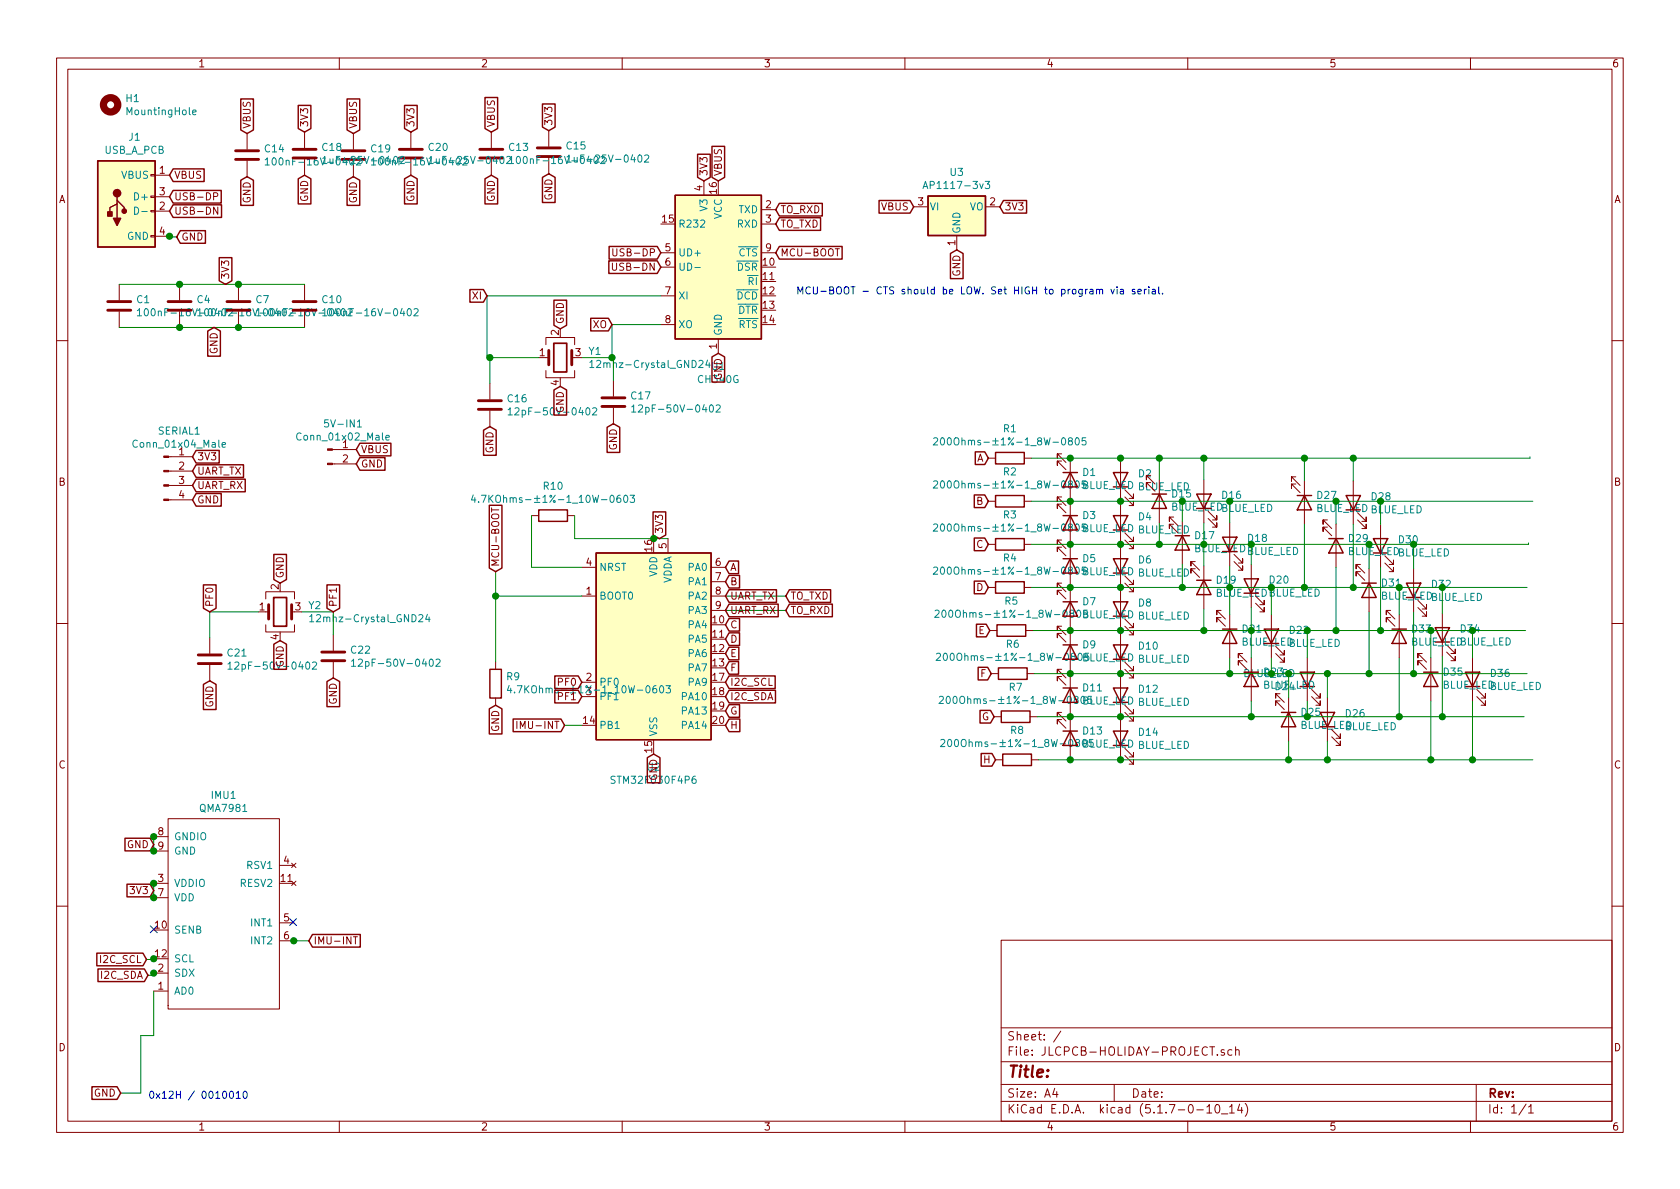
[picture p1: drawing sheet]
<svg xmlns="http://www.w3.org/2000/svg" width="297mm" height="210mm" viewBox="0 0 297 210" stroke-linecap="round" stroke-linejoin="round" font-family="sans-serif">
<g fill="none" stroke="#840000" stroke-width=".18">
<path d="M10 10.3h277v189.9h-277zM12 12.2h273v186.1h-273zM60 10.3v1.9M110 10.3v1.9M160 10.3v1.9M210 10.3v1.9M260 10.3v1.9M26.7 37.2h.7v.3h-.7zM26.7 34.7h.7v.2h-.7zM26.7 30.9h.7v.2h-.7zM27.4 31h2.6M27.4 37.3h2.6"/>
<path d="M27.4 34.8h2.6M37.8 34.7l.7-.1v-.4l-.7-.1v1.3M38.5 36.6v1.3l-.7-1.3v1.3M43.7 23.6v2.8M43.7 28.4v2.8M53.8 23.4v2.8M53.8 28.2v2.8M62.5 23.6v2.8M62.5 28.4v2.8M72.6 23.4v2.8M72.6 28.2v2.8M86.9 23.4v2.8"/>
<path d="M86.9 28.2v2.8M97 23.1v2.8M97 27.9v2.8M124.5 32v2.5M134.6 37.1h2.6M134.6 39.6h2.6M161.5 36.6h2.6M174.2 36.6h2.6M21.1 50.3v2.8M21.1 55.1v2.8M26.7 41.7h.7v.2h-.7zM27.4 41.8h2.6"/>
<path d="M31.7 50.3v2.8M31.7 55.1v2.8M42.2 50.3v2.8M42.2 55.1v2.8M53.8 50.3v2.8M53.8 55.1v2.8M108.3 46.5v1.1l.2 .2 .4-.1 .1-.1v-1.1M108.4 44v1l.2 .3h.2l.3-.3v-1M116.8 44.7h2.6M116.8 47.2h2.6M116.8 52.3h2.6M116.8 57.4h2.6"/>
<path d="M127 59.9v2.6M134.6 44.7h2.6M147.7 44h.7M169.2 41.7v2.5M10 60.2h2M58.8 79.5h4.2M86.6 67.8v2.8M86.6 72.6v2.8M96.5 65.5v1.3h5.1v-1.3M96.5 61v-1.3h5.1v1.3M96.5 63.2h.5M101.1 63.2h.5"/>
<path d="M108.5 67.3v2.8M108.5 72.1v2.8M285 60.2h2M29.8 88.4h4.2M29.8 85.8h4.2M29.8 83.3h4.2M29.8 80.8h4.2M58.8 82h4.2M86.9 89.8v.7M94 91.2h1.2M100.3 91.2h1.3M118.1 95.2v2.6"/>
<path d="M174.8 88.6h1.2M174.8 96.3h1.2M174.8 81h1.2M181.1 88.6h1.3M181.1 96.3h1.3M181.1 81h1.3M187.7 80.3h-.8v.7v-.7l1.6 1.5M187.7 81.5h-.8v.8v-.8l1.6 1.6M187.7 95.5h-.8v.8v-.8l1.6 1.5M187.7 96.8h-.8v.7v-.7l1.6 1.5M187.7 87.9h-.8v.7v-.7l1.6 1.5M187.7 89.1h-.8v.8v-.8l1.6 1.6"/>
<path d="M189.2 81v53.4M198.1 81v53.4M198.9 87.9l1.5 1.5v-.8v.8h-.8M198.9 86.6l1.5 1.5v-.7v.7h-.8M198.9 95.5l1.5 1.5v-.7v.7h-.8M198.9 94.2l1.5 1.6v-.8v.8h-.8M203.5 84.1h-.8v.7v-.7l1.5 1.5M205 87.4v5.1M207.5 91.4h-.7v.8v-.8l1.5 1.6M209 92.2v7.6M211.3 99.3h-.7v.8v-.8l1.5 1.5M212.9 84.8v7.7"/>
<path d="M213.6 91.7l1.5 1.5v-.7v.7h-.7M213.6 90.4l1.5 1.5v-.7v.7h-.7M217.4 92.5v7.6M218.2 99.3l1.5 1.5v-.7v.7h-.8M218.2 98l1.5 1.6v-.8v.8h-.8M221.2 99.8v7.6M229.1 84.3h-.8v.8v-.8l1.6 1.5M229.1 85.6h-.8v.8v-.8l1.6 1.5M230.6 85.1v7.6M234.7 91.9h-.8v.8v-.8l1.6 1.6M234.7 93.2h-.8v.8v-.8l1.6 1.5M236.2 92.7v7.6"/>
<path d="M239.3 85.1v7.6M240 91.9l1.6 1.6v-.8v.8h-.8M240 90.7l1.6 1.5v-.8v.8h-.8M240.5 99.8h-.7v.8v-.8l1.5 1.5M244.1 92.7v7.6M244.9 99.6l1.5 1.5v-.8v.8h-.8M244.9 98.3l1.5 1.5v-.7v.7h-.8M10 110.3h2M37.1 112.8v2.8M37.1 117.6v2.8M47 110.5v1.3h5.1v-1.3M47 105.9v-1.3h5.1v1.3"/>
<path d="M47 108.2h.5M51.6 108.2h.5M58.9 112.3v2.8M58.9 117.1v2.8M87.6 117.1v1.3M102.9 105.4h2.5M102.9 100.3h2.5M125.7 105.4h2.6M125.7 100.3h2.6M125.7 102.9h2.6M125.7 107.9h2.6M174.8 103.9h1.2"/>
<path d="M175 111.5h1.3M175.3 119.1h1.2M181.1 103.9h1.3M181.4 111.5h1.2M181.6 119.1h1.3M187.7 103.1h-.8v.8v-.8l1.6 1.5M187.7 104.4h-.8v.8v-.8l1.6 1.5M187.7 110.7h-.8v.8v-.8l1.6 1.6M187.7 112h-.8v.8v-.8l1.6 1.5M187.7 118.4h-.8v.7v-.7l1.6 1.5M187.7 119.6h-.8v.8v-.8l1.6 1.6M198.9 103.1l1.5 1.5v-.7v.7h-.8"/>
<path d="M198.9 101.8l1.5 1.6v-.8v.8h-.8M198.9 110.7l1.5 1.6v-.8v.8h-.8M198.9 109.5l1.5 1.5v-.8v.8h-.8M198.9 118.4l1.5 1.5v-.8v.8h-.8M198.9 117.1l1.5 1.5v-.7v.7h-.8M211.3 100.6h-.7v.7v-.7l1.5 1.5M212.9 100.1v7.6M215.9 107.9h-.8v.8v-.8l1.6 1.6M215.9 109.2h-.8v.8v-.8l1.6 1.5M217.4 108.7v7.6M219.7 115.6h-.8v.7v-.7l1.6 1.5M219.7 116.8h-.8v.8v-.8l1.6 1.6"/>
<path d="M221.2 116.3v7.6M222 106.7l1.5 1.5v-.8v.8h-.7M222 105.4l1.5 1.5v-.7v.7h-.7M224.8 108.7v7.6M225.6 115.6l1.5 1.5v-.8v.8h-.8M225.6 114.3l1.5 1.5v-.7v.7h-.8M231.1 116.3v7.6M240.5 101.1h-.7v.7v-.7l1.5 1.5M242.1 100.6v7.6M245.9 107.9h-.8v.8v-.8l1.5 1.6M245.9 109.2h-.8v.8v-.8l1.5 1.5M247.4 108.7v7.6"/>
<path d="M249.9 100.6v7.6M250.7 107.4l1.5 1.6v-.8v.8h-.7M250.7 106.2l1.5 1.5v-.8v.8h-.7M251.5 115.6h-.8v.7v-.7l1.5 1.5M251.5 116.8h-.8v.8v-.8l1.5 1.6M253 116.3v7.6M255 108.5v7.6M255.8 115.3l1.5 1.5v-.7v.7h-.8M255.8 114l1.5 1.6v-.8v.8h-.8M260.3 116.3v7.6M285 110.3h2M87.6 123.4v1.3"/>
<path d="M91.4 127.6v1.2M102.9 120.6h2.5M175.8 126.7h1.2M176 134.4h1.3M182.1 126.7h1.3M182.4 134.4h1.2M187.7 126h-.8v.7v-.7l1.6 1.5M187.7 127.2h-.8v.8v-.8l1.6 1.6M198.9 133.6l1.5 1.5v-.7v.7h-.8M198.9 132.3l1.5 1.6v-.8v.8h-.8M198.9 126l1.5 1.5v-.8v.8h-.8M198.9 124.7l1.5 1.5v-.7v.7h-.8"/>
<path d="M226.3 122.7h-.7v.7v-.7l1.5 1.5M226.3 123.9h-.7v.8v-.8l1.5 1.6M227.8 123.4v7.7M231.9 123.2l1.5 1.5v-.8v.8h-.7M231.9 121.9l1.5 1.5v-.7v.7h-.7M234.7 123.4v7.7M235.5 130.3l1.5 1.5v-.7v.7h-.8M235.5 129l1.5 1.6v-.8v.8h-.8M261.1 123.2l1.5 1.5v-.8v.8h-.7M261.1 121.9l1.5 1.5v-.7v.7h-.7M27.2 156.2h2.5M27.2 158.7h2.5"/>
<path d="M27.2 147.9h2.5M27.2 150.5h2.5M29.7 144.8h19.7v33.6h-19.7zM49.4 153h2.5M51.6 155.8l.7 .8M51.6 152.6l.7 .8M52.3 155.8l-.7 .8M52.3 152.6l-.7 .8M10 160.2h2M27.2 175.3h2.5M27.2 172.1h2.5M49.4 163.2h2.5"/>
<path d="M49.4 166.4h2.5M62.5 165.7h.7M62.8 165.7v1.2M177 166.3h108v32h-108zM285 160.2h2M60 198.3v1.9M110 198.3v1.9M160 198.3v1.9M177 194.8h108M177 191.8h108M177 187.8h108M177 181.8h108"/>
<path d="M186.5 192.5l-.4 1h1M186.8 193v1M187.6 182.3l-1.3 2M197 191.8v3M210 198.3v1.9M211.6 196.3h1.2M213.4 195.8l.4-.5v1.5M213.4 196.8h.8M215 195.4l.3-.1a.94 .94 0 0 1 0 1.5 .8 .8 0 0 1-.6-.6 .8 .8 0 0 1 .3-.8zM215.2 186.5v.1M216 197h1.1M216.5 185.7l-.4-.1-.2 .2 .1 .2 .5 .2v.3h-.6"/>
<path d="M217.4 195.8l.4-.5v1.5M217.4 196.8h.8M217.8 185.7l-.4-.1-.3 .3 .1 .6 .2 .1 .4-.1M218.5 185.7l.2-.1 .3 .1 .1 .9M218.5 185.1v1.5M219.2 195.2l-.4 1.1h.9M219.5 195.8v1M220.2 195.1a1.71 1.71 0 0 1 0 2.3M260 198.3v1.9M261 191.8v6.5M269.8 195.2l-1.2 2M270.3 195.8l.4-.5v1.5"/>
<path d="M270.3 196.8h.8"/>
</g>
<g fill="#ffffc2" stroke="#ffffc2" stroke-width=".18">
<path d="M17.3 28.4h10.1v15.3h-10.1z"/>
<path d="M119.4 34.5h15.2v25.4h-15.2z"/>
<path d="M105.4 97.8h20.3v33h-20.3z"/>
<path d="M164.1 34.7h10.1v7h-10.1z"/>
</g>
<g fill="none" stroke="#840000" stroke-width=".25">
<path d="M42.6 17.5h2.2v5.5l-1.1 .6-1.1-.6zM52.7 18.6h2.3v4.1l-1.2 .7-1.1-.7zM61.4 17.5h2.2v5.5l-1.1 .6-1.1-.6zM71.5 18.6h2.3v4.1l-1.2 .7-1.1-.7zM85.8 17.2h2.2v5.5l-1.1 .7-1.1-.7zM95.9 18.4h2.2v4.1l-1.1 .6-1.1-.6zM17.3 28.4h10.1v15.3h-10.1zM20.7 35.4v.7l-1.3 .6v1.3M20.7 34.8v.6l1.3 1.3v.6M20.7 36.1v2.5M30.6 36.2h8.6v2.2h-8.6l-.6-1.1zM30.6 33.7h8.5v2.2h-8.5l-.6-1.1z"/>
<path d="M30.6 29.9h5.5v2.2h-5.5l-.6-1.1zM42.6 31.9l1.1-.7 1.1 .7v4.4h-2.2zM52.7 31.6l1.1-.6 1.2 .6v4.5h-2.3zM61.4 31.9l1.1-.7 1.1 .7v4.4h-2.2zM71.5 31.6l1.1-.6 1.2 .6v4.5h-2.3zM85.8 31.6l1.1-.6 1.1 .6v4.5h-2.2zM95.9 31.4l1.1-.7 1.1 .7v4.4h-2.2zM119.4 34.5h15.2v25.4h-15.2zM123.3 27.3h2.3v4.1l-1.1 .6-1.2-.6zM125.9 25.9h2.2v5.5l-1.1 .6-1.1-.6zM137.8 38.5h7.3v2.2h-7.3l-.6-1.1zM137.8 36h7.6v2.2h-7.6l-.6-1.1z"/>
<path d="M155.4 35.5h5.5l.6 1.1-.6 1.1h-5.5zM164.1 34.7h10.1v7h-10.1zM177.4 35.5h4.1v2.2h-4.1l-.6-1.1zM31.9 40.8h4.4v2.2h-4.4l-.7-1.1zM36.7 58.5l1.1-.6 1.2 .6v4.5h-2.3zM38.8 45.6h2.2v4.1l-1.1 .6-1.1-.6zM83.1 51.2h2.4l.6 1.1-.6 1.1h-2.4zM97.9 53.1h2.3v4.4l-1.1 .7-1.2-.7zM104.4 56.3h3.2l.6 1.1-.6 1.1h-3.2zM107.6 46.1h8.6l.6 1.1-.6 1.2h-8.6zM107.7 43.6h8.5l.6 1.1-.6 1.1h-8.5zM137.8 43.6h11.1v2.2h-11.1l-.6-1.1z"/>
<path d="M168 44.8l1.2-.6 1.1 .6v4.5h-2.3zM34.7 79.6h4.1v2.3h-4.1l-.7-1.1zM63.6 78.4h5.5v2.2h-5.5l-.6-1.1zM85.5 76.1l1.1-.7 1.1 .7v4.4h-2.2zM97.9 69l1.2-.7 1.1 .7v4.4h-2.3zM107.3 75.6l1.2-.7 1.1 .7v4.4h-2.3zM125.9 63.1l1.1-.6 1.1 .6v4.5h-2.2zM172.4 79.9h1.7l.7 1.1-.7 1.1h-1.7zM34.7 84.7h8.7v2.3h-8.7l-.7-1.2zM34.7 82.2h8.4v2.2h-8.4l-.7-1.1zM34.7 87.3h4.4v2.2h-4.4l-.7-1.1zM48.4 98h2.2v4.5l-1.1 .6-1.1-.6z"/>
<path d="M63.6 80.9h4.5v2.3h-4.5l-.6-1.2zM86.5 89.4h2.2v11.1l-1.1 .6-1.1-.6zM95.2 90.2h5.1v2h-5.1zM105.4 97.8h20.3v33h-20.3zM115.5 90.5h2.2v4.1l-1.1 .6-1.1-.6zM128.9 99.2h1.7v2.2h-1.7l-.6-1.1zM172.3 95.1h1.8l.7 1.2-.7 1.1h-1.8zM172.3 87.5h1.8l.7 1.1-.7 1.2h-1.8zM176 87.6h5.1v2.1h-5.1zM176 95.2h5.1v2.1h-5.1zM176 80h5.1v2h-5.1zM188 83.6h2.5"/>
<path d="M188 98.8h2.5M188 91.2h2.5M189.2 83.6l1.3 2.5h-2.5zM189.2 98.8l1.3 2.5h-2.5zM189.2 91.2l1.3 2.5h-2.5zM196.8 83.6h2.6l-1.3 2.5zM196.8 98.8h2.6l-1.3 2.5zM196.8 91.2h2.6l-1.3 2.5zM205 87.4l1.2 2.5h-2.5zM209 94.7l1.3 2.6h-2.5zM211.6 87.4h2.5l-1.2 2.5zM216.2 95h2.5l-1.3 2.5z"/>
<path d="M229.4 87.6h2.5M230.6 87.6l1.3 2.6h-2.5zM234.9 95.2h2.6M236.2 95.2l1.3 2.6h-2.6zM238 87.6h2.5l-1.2 2.6zM242.8 95.2h2.6l-1.3 2.6zM36 103.4h2.2v4.2l-1.1 .6-1.1-.6zM48.4 113.9l1.1-.6 1.1 .6v4.5h-2.2zM57.8 103.4h2.2v4.2l-1.1 .6-1.1-.6zM86.6 118.4h2v5h-2zM98.1 119.5h4.1l.7 1.1-.7 1.2h-4.1zM128.9 117h1.7v2.2h-1.7l-.6-1.1z"/>
<path d="M128.9 114.4h1.7v2.3h-1.7l-.6-1.1zM128.9 111.9h1.9v2.2h-1.9l-.6-1.1zM128.9 109.4h1.9v2.2h-1.9l-.6-1.1zM128.9 101.7h1.9v2.3h-1.9l-.6-1.1zM128.9 106.8h8.7v2.3h-8.7l-.6-1.2zM128.9 104.3h8.4v2.2h-8.4l-.6-1.1zM128.9 119.5h8.2v2.3h-8.2l-.6-1.2zM139.6 106.8h7.6v2.3h-7.6l-.7-1.2zM139.6 104.3h7.3v2.2h-7.3l-.7-1.1zM172.3 102.8h1.8l.7 1.1-.7 1.1h-1.8zM172.6 110.4h1.8l.6 1.1-.6 1.1h-1.8zM172.9 118h1.7l.7 1.1-.7 1.1h-1.7z"/>
<path d="M176 102.9h5.1v2h-5.1zM176.3 110.5h5.1v2h-5.1zM176.5 118.1h5.1v2h-5.1zM188 106.4h2.5M188 114h2.5M189.2 106.4l1.3 2.6h-2.5zM189.2 114l1.3 2.6h-2.5zM196.8 106.4h2.6l-1.3 2.6zM196.8 114h2.6l-1.3 2.6zM211.6 102.6h2.5M212.9 102.6l1.2 2.6h-2.5zM216.2 111.2h2.5"/>
<path d="M217.4 111.2l1.3 2.6h-2.5zM220 102.4h2.5l-1.3 2.5zM221.2 118.9l1.3 2.5h-2.5zM223.5 111.2h2.6l-1.3 2.6zM229.9 118.9h2.5l-1.3 2.5zM240.8 103.1h2.5M242.1 103.1l1.2 2.6h-2.5zM246.1 111.2h2.6M247.4 111.2l1.3 2.6h-2.6zM248.7 103.1h2.5l-1.3 2.6zM251.7 118.9h2.6M253 118.9l1.3 2.5h-2.6z"/>
<path d="M253.7 111h2.6l-1.3 2.5zM259.1 118.9h2.5l-1.3 2.5zM36 121l1.1-.6 1.1 .6v4.5h-2.2zM57.8 120.5l1.1-.6 1.1 .6v4.5h-2.2zM86.5 125.3l1.1-.6 1.1 .6v4.5h-2.2zM90.7 127.1h8.5l.6 1.2-.6 1.1h-8.5zM98.1 122.1h4.1l.7 1.1-.7 1.1h-4.1zM114.5 134l1.1-.7 1.1 .7v4.4h-2.2zM128.9 127.1h1.9v2.3h-1.9l-.6-1.1zM128.9 124.6h1.9v2.2h-1.9l-.6-1.1zM128.9 122.1h8.2v2.2h-8.2l-.6-1.1zM173.3 125.6h1.8l.7 1.1-.7 1.2h-1.8z"/>
<path d="M173.5 133.2h1.9l.6 1.2-.6 1.1h-1.9zM177 125.7h5.1v2.1h-5.1zM177.3 133.3h5.1v2.1h-5.1zM188 129.3h2.5M188 121.7h2.5M189.2 129.3l1.3 2.5h-2.5zM189.2 121.7l1.3 2.5h-2.5zM196.8 129.3h2.6l-1.3 2.5zM196.8 121.7h2.6l-1.3 2.5zM226.6 126h2.5M227.8 126l1.3 2.5h-2.5zM233.4 126h2.6l-1.3 2.5z"/>
<path d="M22.1 148.2h4.4l.7 1.1-.7 1.2h-4.4zM22.5 156.4h4l.7 1.1-.7 1.1h-4zM17.1 168.5h8.2l.6 1.2-.6 1.1h-8.2zM17.3 171.3h8.2l.7 1.2-.7 1.1h-8.2zM55.2 165.2h8.5v2.3h-8.5l-.6-1.1zM16.3 192.2h4.4l.6 1.1-.6 1.1h-4.4z"/>
</g>
<g fill="#840000" stroke="#840000" stroke-width=".25">
<path d="M19 37.5h.8v.7h-.8z"/>
<path d="M20.1 38.6h1.2l-.6 1.3z"/>
<circle cx="20.7" cy="34.2" r=".63"/>
<circle cx="22" cy="37.3" r=".38"/>
</g>
<g fill="none" stroke="#008484" stroke-width=".18">
<path d="M34.1 19.9l.6-.1-.1-.3h-.3l-.2 .1v.6h.5M23.8 36.6a.64 .64 0 0 1 .7 .7 .64 .64 0 0 1-.7 .6zM25.1 37.4h.9M46.9 28.3l.4-.4v1.3M46.9 29.2h.7M48.3 28l.1-.1a.67 .67 0 0 1 .5 .6 .67 .67 0 0 1-.5 .7 .83 .83 0 0 1-.1-1.2zM89.6 27.8l.5-.1 .2 .1v.2v.2l-.8 .7h.8M90.1 28l.3-.3v1.2M90.1 28.9h.7M91.4 27.8l.2-.1a.67 .67 0 0 1 .4 .6 .67 .67 0 0 1-.4 .6l-.3-.2v-.3zM114 27.5l.5-.1 .2 .4v.2l-.8 .7h.8M163.2 33.3l.4-1.2 .4 1.2"/>
<path d="M163.3 33h.6M174.2 32.1h.8l-.4 .5 .3 .1v.6h-.5l-.2-.1M24.3 54.9l.4-.3v1.2M24.3 55.8h.7M25.7 54.7l.1-.1a.67 .67 0 0 1 .5 .6 .67 .67 0 0 1-.5 .6 .83 .83 0 0 1-.1-1.1zM72.1 54.7l.2-.1a.67 .67 0 0 1 .4 .6 .67 .67 0 0 1-.4 .6l-.3-.4zM73.2 54.7l.5-.1 .2 .3-.7 .9h.7M122.9 47.3h.9M39.3 78.7l.6-.1-.1-.3h-.4l-.1 .1v.6h.5M63.2 75.5h.7M68.2 77.4l.6-.1v-.3h-.4l-.2 .2 .1 .6h.5M89.8 72.5l.4-.4v1.3"/>
<path d="M89.8 73.4h.8M91.1 72.2l.4-.1 .3 .4-.1 .2-.7 .7h.8M104.3 64.1l.3-.4v1.3M104.3 65h.7M104.8 72.2l.5-.1 .2 .4-.8 .9h.8M111.7 72l.3-.4v1.3M111.7 72.9h.7M112.9 71.7l.5-.1 .2 .4v.2l-.8 .7h.8M123.6 63.8l.5-.1 .2 .4-.8 .9h.8M125.1 63.7l-.3 .9h.8M125.4 64.2v.8M126.6 71.7l.5-.1 .3 .4-.8 .9h.8"/>
<path d="M165.1 77.5l.5-.1 .2 .4-.1 .2-.7 .7h.8M166.4 77.5l.2-.1a.67 .67 0 0 1 .4 .6 .67 .67 0 0 1-.4 .7l-.3-.5zM190.2 77.5l.2-.1a.67 .67 0 0 1 .4 .6 .67 .67 0 0 1-.4 .7l-.3-.5zM192 77.4h-.6l-.1 .6 .2-.1 .4 .1 .1 .6-.2 .1-.5-.1M83.7 87.5l-.3 .9h.8M83.9 88v.8M84.6 88.7v.1M85.1 87.6h.9l-.6 1.2M110.4 87.7l.2-.1a.67 .67 0 0 1 .4 .6 .67 .67 0 0 1-.4 .6l-.3-.4zM111.4 87.6h.8l-.4 .5 .3 .1v.6h-.5l-.2-.1M165.1 85.2l.5-.2 .2 .4-.1 .2-.7 .7h.8M165.1 92.8l.5-.1 .2 .3-.1 .2-.7 .7h.8"/>
<path d="M166.4 85.2l.2-.2a.67 .67 0 0 1 .4 .7 .67 .67 0 0 1-.4 .6l-.3-.5zM166.4 92.8l.2-.1a.67 .67 0 0 1 .4 .6 .67 .67 0 0 1-.4 .6l-.3-.5zM190.2 85.2l.2-.2a.67 .67 0 0 1 .4 .7 .67 .67 0 0 1-.4 .6l-.3-.5zM190.2 92.8l.2-.1a.67 .67 0 0 1 .4 .6 .67 .67 0 0 1-.4 .6l-.3-.5zM40.3 117.4l.4-.3v1.2M40.3 118.3h.7M41.5 117.2l.5-.1 .2 .3v.2l-.7 .7h.7M54.8 109l.3-.3v1.3M54.8 110h.7M55.2 117.2l.5-.1 .3 .3-.8 .9h.8M62.2 116.9l.3-.3v1.2M62.2 117.8h.7"/>
<path d="M63.4 116.7l.5-.1 .2 .3-.1 .2-.7 .7h.8M74 108.8l.5-.1 .3 .3-.8 1h.8M75.6 108.6l-.3 .9h.7M75.9 109.1v.9M77.1 116.7l.5-.1 .2 .3-.8 .9h.8M165.1 100.4l.5-.1 .2 .3-.1 .2-.7 .7h.8M165.3 108l.5-.1 .2 .3v.3l-.7 .7h.7M165.6 115.6l.5-.1 .2 .4-.1 .2-.7 .7h.8M166.4 100.4l.2-.1a.67 .67 0 0 1 .4 .6 .67 .67 0 0 1-.4 .6l-.3-.4zM166.6 108l.2-.1a.67 .67 0 0 1 .5 .6 .67 .67 0 0 1-.5 .7l-.3-.5zM166.9 115.6l.2-.1a.67 .67 0 0 1 .4 .6 .67 .67 0 0 1-.4 .7l-.3-.5zM190.2 100.4l.2-.1a.67 .67 0 0 1 .4 .6 .67 .67 0 0 1-.4 .6l-.3-.4z"/>
<path d="M190.5 108l.2-.1a.67 .67 0 0 1 .4 .6 .67 .67 0 0 1-.4 .7l-.4-.5zM190.7 115.6l.2-.1a.67 .67 0 0 1 .5 .6 .67 .67 0 0 1-.5 .7l-.3-.5zM90 121.2l-.3 .9h.8M90.3 121.7v.8M91 122.4v.1M91.5 121.3h.8l-.5 1.2M108.8 137.3h-.5l-.2 .1v.3l.5 .3 .2 .3-.3 .2h-.5M116.7 121.4l.2-.1a.67 .67 0 0 1 .5 .6 .67 .67 0 0 1-.5 .6l-.3-.5zM117.8 121.3h.7l-.4 .4 .4 .2-.1 .6h-.4l-.2-.1M166.1 123.3l.5-.2 .2 .4v.2l-.8 .7h.8M166.3 130.9l.5-.1 .3 .3-.1 .2-.7 .7h.8M167.4 123.3l.2-.2a.67 .67 0 0 1 .4 .7 .67 .67 0 0 1-.4 .6l-.3-.5z"/>
<path d="M167.7 130.9l.1-.1a.67 .67 0 0 1 .5 .6 .67 .67 0 0 1-.5 .6l-.3-.5z"/>
</g>
<circle cx="19.6" cy="18.5" r="1.27" fill="none" stroke="#840000" stroke-width="1.3"/>
<g fill="#840000" stroke="#840000" stroke-width=".18">
<path d="M29 88.3h.8v.2h-.8z"/>
<path d="M29 85.7h.8v.3h-.8z"/>
<path d="M29 83.2h.8v.2h-.8z"/>
<path d="M29 80.6h.8v.3h-.8z"/>
<path d="M57.9 81.9h.9v.3h-.9z"/>
<path d="M57.9 79.4h.9v.2h-.9z"/>
</g>
<g fill="none" stroke="#840000" stroke-width=".51">
<path d="M41.7 28.2h4M41.7 26.7h4M51.8 27.9h4.1M51.8 26.4h4.1M60.5 28.2h4M60.5 26.7h4M70.6 27.9h4.1M70.6 26.4h4.1M84.8 27.9h4.1M84.8 26.4h4.1M95 27.7h4.1M95 26.2h4.1"/>
<path d="M19 54.9h4.1M19 53.3h4.1M29.7 54.9h4.1M29.7 53.3h4.1M40.1 54.9h4.1M40.1 53.3h4.1M51.8 54.9h4.1M51.8 53.3h4.1M84.6 72.4h4M84.6 70.9h4M97 62v2.5M101.1 62v2.5"/>
<path d="M106.4 71.9h4.1M106.4 70.4h4.1M35.1 117.3h4M35.1 115.8h4M47.5 106.9v2.6M51.6 106.9v2.6M56.9 116.8h4.1M56.9 115.3h4.1"/>
</g>
<path d="M97.9 60.7h2.3v5.1h-2.3zM48.4 105.7h2.3v5h-2.3z" fill="none" stroke="#840000" stroke-width=".3"/>
<g fill="none" stroke="#008400" stroke-width=".18">
<path d="M21.1 57.9h32.7M21.1 50.3h32.7M30 41.7v.2h1.2M116.8 52.3h-30.7v10.9h9.1M116.8 57.4h-8.6v5.8h-5.3M86.6 63.2v4.6M108.5 63.2v4.1M94 91.2v9.1h8.9M101.6 91.2v4h16.5M182.4 88.6h88.6M205 81v3.8M205 92.5v3.8"/>
<path d="M209 88.6v3.6M209 99.8v4.1M212.9 81v3.8M212.9 92.5v7.6M217.4 88.6v3.9M221.2 96.3v3.5M230.6 81v4.1M230.6 92.7v11.2M236.2 88.6v4.1M239.3 81v4.1M239.3 92.7v11.2M242.1 96.3v4.3"/>
<path d="M244.1 88.6v4.1M249.9 96.3v4.3M270.3 96v.3h-87.9M270.5 80.8v.2h-88.1M45.7 108.2h-8.6v4.6M53.3 108.2h5.6v4.1M87.6 105.4h15.3M87.6 101.1v16M128.3 105.4h10.6M128.3 107.9h10.6M182.4 103.9h87.6M182.6 111.5h87.1"/>
<path d="M182.9 119.1h87.1M212.9 107.7v3.8M217.4 100.1v8.6M217.4 116.3v2.8M221.2 107.4v8.9M224.8 103.9v4.8M224.8 116.3v2.8M227.8 119.1v4.3M231.1 111.5v4.8M234.7 119.1v4.3M236.2 100.3v11.2M242.1 108.2v10.9"/>
<path d="M244.1 100.3v11.2M247.4 103.9v4.8M247.4 116.3v10.4M249.9 108.2v10.9M253 111.5v4.8M255 103.9v4.6M255 116.1v10.6M260.3 111.5v4.8M99.8 128.3h3.1M183.4 126.7h86.1M183.6 134.4h87.4M221.2 123.9v2.8"/>
<path d="M227.8 131.1v3.3M231.1 123.9v2.8M234.7 131.1v3.3M253 123.9v10.5M260.3 123.9v10.5M27.2 147.8v2.8M27.2 156v3M25.9 169.7h1.3M27.2 175.3v7.8h-2.3v10.2h-3.6M27.2 172v.5h-1M51.6 166.4h3"/>
</g>
<g fill="none" stroke="#0000c2" stroke-width=".18">
<path d="M193.9 51.3l.2-.2 .3 .1v.8M194.4 51.3l.2-.2 .3 .1 .1 .8M196.4 51.1l.3 .9 .3-.9M197.5 50.7v.1M197.5 51.1v.9M198.1 51.2h.5l.1 .8M198.7 51.5h-.5l-.2 .2 .2 .3 .5-.1M200.7 51.2l-.3-.1-.2 .2v.2l.5 .1v.3h-.5M201.2 51.6l.6-.1-.1-.3-.3-.1-.2 .2v.6h.5M202.3 51.1v.9M202.7 51.1l-.4 .3M203.1 50.7v.1"/>
<path d="M203.1 51.1v.9M203.7 51.2h.5l.1 .8M204.3 51.5h-.4l-.2 .2v.2h.6M204.9 50.7v1.1l.2 .2M205.5 51.9v.1M40.7 193h.2a.69 .69 0 0 1 .4 .6 .69 .69 0 0 1-.4 .6 .83 .83 0 0 1-.2-1.2zM41.8 193.3l.3-.3v1.2M41.8 194.2h.7M43.1 193.1l.2-.1a.67 .67 0 0 1 .4 .6 .67 .67 0 0 1-.4 .6l-.3-.2v-.3z"/>
</g>
<g fill="#008400" stroke="#008400" stroke-width=".25">
<circle cx="249.9" cy="119.1" r=".51"/>
<circle cx="242.1" cy="119.1" r=".51"/>
<circle cx="247.4" cy="103.9" r=".51"/>
<circle cx="249.9" cy="96.3" r=".51"/>
<circle cx="242.1" cy="96.3" r=".51"/>
<circle cx="244.1" cy="111.5" r=".51"/>
<circle cx="236.2" cy="111.5" r=".51"/>
<circle cx="247.4" cy="126.7" r=".51"/>
<circle cx="244.1" cy="88.6" r=".51"/>
<circle cx="236.2" cy="88.6" r=".51"/>
<circle cx="255" cy="126.7" r=".51"/>
<circle cx="239.3" cy="103.9" r=".51"/>
<circle cx="239.3" cy="81" r=".51"/>
<circle cx="230.6" cy="103.9" r=".51"/>
<circle cx="230.6" cy="81" r=".51"/>
<circle cx="253" cy="134.4" r=".51"/>
<circle cx="234.7" cy="134.4" r=".51"/>
<circle cx="227.8" cy="134.4" r=".51"/>
<circle cx="234.7" cy="119.1" r=".51"/>
<circle cx="260.3" cy="134.4" r=".51"/>
<circle cx="231.1" cy="126.7" r=".51"/>
<circle cx="198.1" cy="134.4" r=".51"/>
<circle cx="221.2" cy="126.7" r=".51"/>
<circle cx="217.4" cy="119.1" r=".51"/>
<circle cx="224.8" cy="103.9" r=".51"/>
<circle cx="221.2" cy="96.3" r=".51"/>
<circle cx="212.9" cy="111.5" r=".51"/>
<circle cx="217.4" cy="103.9" r=".51"/>
<circle cx="217.4" cy="88.6" r=".51"/>
<circle cx="209" cy="103.9" r=".51"/>
<circle cx="209" cy="88.6" r=".51"/>
<circle cx="212.9" cy="81" r=".51"/>
<circle cx="212.9" cy="96.3" r=".51"/>
<circle cx="205" cy="81" r=".51"/>
<circle cx="205" cy="96.3" r=".51"/>
<circle cx="189.2" cy="134.4" r=".51"/>
<circle cx="198.1" cy="126.7" r=".51"/>
<circle cx="189.2" cy="126.7" r=".51"/>
<circle cx="198.1" cy="119.1" r=".51"/>
<circle cx="189.2" cy="119.1" r=".51"/>
<circle cx="198.1" cy="111.5" r=".51"/>
<circle cx="189.2" cy="111.5" r=".51"/>
<circle cx="115.6" cy="95.2" r=".51"/>
<circle cx="198.1" cy="103.9" r=".51"/>
<circle cx="189.2" cy="103.9" r=".51"/>
<circle cx="198.1" cy="96.3" r=".51"/>
<circle cx="189.2" cy="96.3" r=".51"/>
<circle cx="198.1" cy="81" r=".51"/>
<circle cx="198.1" cy="88.6" r=".51"/>
<circle cx="189.2" cy="88.6" r=".51"/>
<circle cx="87.6" cy="105.4" r=".51"/>
<circle cx="189.2" cy="81" r=".51"/>
<circle cx="27.2" cy="172.1" r=".51"/>
<circle cx="27.2" cy="158.7" r=".51"/>
<circle cx="27.2" cy="156.2" r=".51"/>
<circle cx="27.2" cy="150.5" r=".51"/>
<circle cx="27.2" cy="147.9" r=".51"/>
<circle cx="27.2" cy="169.5" r=".51"/>
<circle cx="108.2" cy="63.2" r=".51"/>
<circle cx="86.6" cy="63.2" r=".51"/>
<circle cx="42.2" cy="57.9" r=".51"/>
<circle cx="31.8" cy="57.9" r=".51"/>
<circle cx="31.8" cy="50.3" r=".51"/>
<circle cx="42.2" cy="50.3" r=".51"/>
<circle cx="51.9" cy="166.4" r=".51"/>
<circle cx="30" cy="41.8" r=".51"/>
</g>
<path d="M26.6 163.7l1.2 1.2M27.8 163.7l-1.2 1.2M51.2 162.5l1.2 1.2M52.4 162.5l-1.2 1.2" fill="none" stroke="#000084" stroke-width=".18"/>
<text font-size="2.8" fill="#840000" x="178" y="190.5">Title:</text>
<g font-size="2.1" fill="#840000">
<text x="178" y="184">Sheet: /</text>
<text x="178" y="186.7">File: JLCPCB-HOLIDAY-PROJECT.sch</text>
<text x="178" y="196.9">KiCad E.D.A. kicad (5.1.7-0-10_14)</text>
<text x="178" y="194.1">Size: A4</text>
<text x="200" y="194.1">Date:</text>
<text x="263" y="194.1">Rev:</text>
<text x="263" y="196.9">Id: 1/1</text>
</g>
<g font-size="1.8" fill="#840000">
<text x="35" y="11.9">1</text>
<text x="85" y="11.9">2</text>
<text x="135" y="11.9">3</text>
<text x="185" y="11.9">4</text>
<text x="235" y="11.9">5</text>
<text x="285" y="11.9">6</text>
<text x="44.3" y="22.8" transform="rotate(-90 44.3 22.8)">VBUS</text>
<text x="54.5" y="22.6" transform="rotate(-90 54.5 22.6)">3V3</text>
<text x="63.1" y="22.8" transform="rotate(-90 63.1 22.8)">VBUS</text>
<text x="73.3" y="22.6" transform="rotate(-90 73.3 22.6)">3V3</text>
<text x="87.5" y="22.6" transform="rotate(-90 87.5 22.6)">VBUS</text>
<text x="97.7" y="22.3" transform="rotate(-90 97.7 22.3)">3V3</text>
<text x="10.4" y="35.9">A</text>
<text x="28.2" y="30.7">1</text>
<text x="28.2" y="34.5">3</text>
<text x="30.8" y="35.4">USB-DP</text>
<text x="30.8" y="31.6">VBUS</text>
<text x="44.3" y="36" transform="rotate(-90 44.3 36)">GND</text>
<text x="54.5" y="35.7" transform="rotate(-90 54.5 35.7)">GND</text>
<text x="63.1" y="36" transform="rotate(-90 63.1 36)">GND</text>
<text x="73.3" y="35.7" transform="rotate(-90 73.3 35.7)">GND</text>
<text x="87.5" y="35.7" transform="rotate(-90 87.5 35.7)">GND</text>
<text x="97.7" y="35.5" transform="rotate(-90 97.7 35.5)">GND</text>
<text x="124.2" y="33.8" transform="rotate(-90 124.2 33.8)">4</text>
<text x="125.1" y="31.2" transform="rotate(-90 125.1 31.2)">3V3</text>
<text x="126.7" y="34.2" transform="rotate(-90 126.7 34.2)">16</text>
<text x="127.6" y="31.2" transform="rotate(-90 127.6 31.2)">VBUS</text>
<text x="285.4" y="35.9">A</text>
<text x="28.2" y="37.1">2</text>
<text x="28.2" y="41.5">4</text>
<text x="30.8" y="38">USB-DN</text>
<text x="117.1" y="39.4">15</text>
<text x="135.4" y="36.8">2</text>
<text x="135.4" y="39.4">3</text>
<text x="137.9" y="40.3">TO_TXD</text>
<text x="137.9" y="37.7">TO_RXD</text>
<text x="155.9" y="37.2">VBUS</text>
<text x="162.3" y="36.3">3</text>
<text x="175" y="36.3">2</text>
<text x="177.6" y="37.2">3V3</text>
<text x="32" y="42.5">GND</text>
<text x="109.2" y="47.9">USB-DN</text>
<text x="109.3" y="45.3">USB-DP</text>
<text x="117.6" y="44.4">5</text>
<text x="117.6" y="47">6</text>
<text x="134.9" y="47">10</text>
<text x="135.4" y="44.4">9</text>
<text x="137.9" y="45.3">MCU-BOOT</text>
<text x="168.9" y="43.4" transform="rotate(-90 168.9 43.4)">1</text>
<text x="40.5" y="49.5" transform="rotate(-90 40.5 49.5)">3V3</text>
<text x="83.6" y="53">XI</text>
<text x="117.6" y="52.1">7</text>
<text x="134.9" y="49.5">11</text>
<text x="134.9" y="52.1">12</text>
<text x="169.8" y="48.9" transform="rotate(-90 169.8 48.9)">GND</text>
<text x="98.8" y="59.3" transform="rotate(-90 98.8 59.3)">2</text>
<text x="99.7" y="57.4" transform="rotate(-90 99.7 57.4)">GND</text>
<text x="104.9" y="58">XO</text>
<text x="117.6" y="57.1">8</text>
<text x="134.9" y="54.6">13</text>
<text x="134.9" y="57.1">14</text>
<text x="38.5" y="62.6" transform="rotate(-90 38.5 62.6)">GND</text>
<text x="95.4" y="63">1</text>
<text x="101.8" y="63">3</text>
<text x="125.9" y="65.4">U1</text>
<text x="126.7" y="61.7" transform="rotate(-90 126.7 61.7)">1</text>
<text x="98.8" y="68.2" transform="rotate(-90 98.8 68.2)">4</text>
<text x="127.6" y="67.2" transform="rotate(-90 127.6 67.2)">GND</text>
<text x="99.7" y="73" transform="rotate(-90 99.7 73)">GND</text>
<text x="31.6" y="80.5">1</text>
<text x="31.6" y="83.1">2</text>
<text x="34.8" y="83.9">UART_TX</text>
<text x="34.8" y="81.4">3V3</text>
<text x="60.6" y="79.2">1</text>
<text x="60.6" y="81.8">2</text>
<text x="63.8" y="82.7">GND</text>
<text x="63.8" y="80.1">VBUS</text>
<text x="87.2" y="80.2" transform="rotate(-90 87.2 80.2)">GND</text>
<text x="109.1" y="79.6" transform="rotate(-90 109.1 79.6)">GND</text>
<text x="172.7" y="81.7">A</text>
<text x="10.4" y="85.9">B</text>
<text x="31.6" y="85.6">3</text>
<text x="31.6" y="88.1">4</text>
<text x="34.8" y="86.5">UART_RX</text>
<text x="34.8" y="89">GND</text>
<text x="172.7" y="89.3">B</text>
<text x="191.3" y="86.5">BLUE_LED BLUE_LED</text>
<text x="285.4" y="85.9">B</text>
<text x="117.2" y="94.5" transform="rotate(-90 117.2 94.5)">3V3</text>
<text x="191.3" y="94.1">BLUE_LED BLUE_LED</text>
<text x="88.3" y="100.3" transform="rotate(-90 88.3 100.3)">MCU-BOOT</text>
<text x="103.7" y="100.1">4</text>
<text x="115.3" y="97.5" transform="rotate(-90 115.3 97.5)">16</text>
<text x="117.9" y="97" transform="rotate(-90 117.9 97)">5</text>
<text x="126.5" y="100.1">6</text>
<text x="129.1" y="101">A</text>
<text x="172.7" y="96.9">C</text>
<text x="211.1" y="97.7">BLUE_LED</text>
<text x="37.7" y="107.4" transform="rotate(-90 37.7 107.4)">PF0</text>
<text x="45.9" y="107.9">1</text>
<text x="49.3" y="104.2" transform="rotate(-90 49.3 104.2)">2</text>
<text x="50.2" y="102.3" transform="rotate(-90 50.2 102.3)">GND</text>
<text x="52.2" y="107.9">3</text>
<text x="59.6" y="107.4" transform="rotate(-90 59.6 107.4)">PF1</text>
<text x="103.7" y="105.2">1</text>
<text x="126.5" y="102.6">7</text>
<text x="126.5" y="105.2">8</text>
<text x="126.5" y="107.7">9</text>
<text x="129.1" y="103.5">B</text>
<text x="129.1" y="106">UART_TX</text>
<text x="139.7" y="106">TO_TXD</text>
<text x="172.7" y="104.5">D</text>
<text x="49.3" y="113.1" transform="rotate(-90 49.3 113.1)">4</text>
<text x="126" y="110.2">10</text>
<text x="126" y="112.8">11</text>
<text x="129.1" y="113.7">D</text>
<text x="129.1" y="111.1">C</text>
<text x="129.1" y="108.6">UART_RX</text>
<text x="139.7" y="108.6">TO_RXD</text>
<text x="173.1" y="112.1">E</text>
<text x="50.2" y="118" transform="rotate(-90 50.2 118)">GND</text>
<text x="126" y="115.3">12</text>
<text x="126" y="117.9">13</text>
<text x="129.1" y="118.7">F</text>
<text x="129.1" y="116.2">E</text>
<text x="173.4" y="119.8">F</text>
<text x="37.7" y="125.1" transform="rotate(-90 37.7 125.1)">GND</text>
<text x="59.6" y="124.6" transform="rotate(-90 59.6 124.6)">GND</text>
<text x="98.8" y="121.3">PF0</text>
<text x="98.8" y="123.8">PF1</text>
<text x="103.7" y="120.4">2</text>
<text x="126" y="120.4">17</text>
<text x="126" y="122.9">18</text>
<text x="126" y="125.5">19</text>
<text x="129.1" y="121.3">I2C_SCL</text>
<text x="129.1" y="123.8">I2C_SDA</text>
<text x="88.3" y="129.4" transform="rotate(-90 88.3 129.4)">GND</text>
<text x="92.4" y="128.9">IMU-INT</text>
<text x="103.2" y="128">14</text>
<text x="126" y="128">20</text>
<text x="129.1" y="128.9">H</text>
<text x="129.1" y="126.4">G</text>
<text x="173.6" y="127.4">G</text>
<text x="229.9" y="128.9">BLUE_LED</text>
<text x="10.4" y="135.9">C</text>
<text x="114.5" y="136.3">U2</text>
<text x="115.3" y="133" transform="rotate(-90 115.3 133)">15</text>
<text x="174" y="135">H</text>
<text x="285.4" y="135.9">C</text>
<text x="116.2" y="138.1" transform="rotate(-90 116.2 138.1)">GND</text>
<text x="22.5" y="150">GND</text>
<text x="28" y="147.7">8</text>
<text x="28" y="156">3</text>
<text x="28" y="150.2">9</text>
<text x="49.7" y="156">11</text>
<text x="50.2" y="152.8">4</text>
<text x="23.2" y="158.1">3V3</text>
<text x="28" y="158.5">7</text>
<text x="27.5" y="164.2">10</text>
<text x="50.2" y="162.9">5</text>
<text x="50.2" y="166.1">6</text>
<text x="55.4" y="167">IMU-INT</text>
<text x="17.9" y="170.3">I2C_SCL</text>
<text x="17.9" y="173.1">I2C_SDA</text>
<text x="28" y="171.8">2</text>
<text x="28" y="175">1</text>
<text x="10.4" y="185.9">D</text>
<text x="285.4" y="185.9">D</text>
<text x="16.6" y="193.9">GND</text>
<text x="35" y="199.9">1</text>
<text x="85" y="199.9">2</text>
<text x="135" y="199.9">3</text>
<text x="185" y="199.9">4</text>
<text x="235" y="199.9">5</text>
<text x="285" y="199.9">6</text>
</g>
<g font-size="1.8" fill="#008484">
<text x="22.3" y="18.1">H1</text>
<text x="22.7" y="20.4">MountingHole</text>
<text x="18.4" y="27.2">USB_A_PCB</text>
<text x="22.8" y="24.9">J1</text>
<text x="46.9" y="26.9">C14</text>
<text x="48.7" y="29.3">100nF-16V-0402</text>
<text x="57" y="26.7">C18</text>
<text x="58.6" y="29">1uF-25V-0402</text>
<text x="65.7" y="26.9">C19</text>
<text x="67.5" y="29.3">100nF-16V-0402</text>
<text x="75.8" y="26.7">C20</text>
<text x="77.4" y="29">1uF-25V-0402</text>
<text x="90.1" y="26.7">C13</text>
<text x="91.8" y="29">100nF-16V-0402</text>
<text x="100.2" y="26.4">C15</text>
<text x="101.8" y="28.7">1uF-25V-0402</text>
<text x="21.5" y="31.6">VBUS</text>
<text x="24.1" y="35.4">D+</text>
<text x="164.2" y="33.4">AP1117-3v3</text>
<text x="168" y="31.1">U3</text>
<text x="119.9" y="40.3">R232</text>
<text x="125.1" y="37.2" transform="rotate(-90 125.1 37.2)">V3</text>
<text x="127.6" y="38.8" transform="rotate(-90 127.6 38.8)">VCC</text>
<text x="130.4" y="40.3">RXD</text>
<text x="130.6" y="37.7">TXD</text>
<text x="164.3" y="37.2">VI</text>
<text x="169.8" y="41.4" transform="rotate(-90 169.8 41.4)">GND</text>
<text x="171.4" y="37.2">VO</text>
<text x="22.5" y="42.4">GND</text>
<text x="119.9" y="45.3">UD+</text>
<text x="119.9" y="47.9">UD-</text>
<text x="130.4" y="47.9">DSR</text>
<text x="130.6" y="45.3">CTS</text>
<text x="24.2" y="53.6">C1</text>
<text x="34.9" y="53.6">C4</text>
<text x="45.3" y="53.6">C7</text>
<text x="57" y="53.6">C10</text>
<text x="119.9" y="53">XI</text>
<text x="130.3" y="53">DCD</text>
<text x="132.3" y="50.4">RI</text>
<text x="26.1" y="55.9">100nF-16V-0402</text>
<text x="36.7" y="55.9">100nF-16V-0402</text>
<text x="47.1" y="55.9">100nF-16V-0402</text>
<text x="58.8" y="55.9">100nF-16V-0402</text>
<text x="119.9" y="58">XO</text>
<text x="127.6" y="59.4" transform="rotate(-90 127.6 59.4)">GND</text>
<text x="130.5" y="55.5">DTR</text>
<text x="130.6" y="58">RTS</text>
<text x="104.1" y="62.8">Y1</text>
<text x="89.8" y="71.1">C16</text>
<text x="111.7" y="70.6">C17</text>
<text x="123.6" y="67.7">CH340G</text>
<text x="28" y="76.9">SERIAL1</text>
<text x="53" y="77.9">Conn_01x02_Male</text>
<text x="57.9" y="75.6">5V-IN1</text>
<text x="91.5" y="73.5">12pF-50V-0402</text>
<text x="113.3" y="72.9">12pF-50V-0402</text>
<text x="177.4" y="76.4">R1</text>
<text x="24" y="79.2">Conn_01x04_Male</text>
<text x="167.6" y="78.8">200Ohms-±1%-1_8W-0805</text>
<text x="86" y="88.9">4.7KOhms-±1%-1_10W-0603</text>
<text x="96.2" y="86.6">R10</text>
<text x="167.6" y="86.4">200Ohms-±1%-1_8W-0805</text>
<text x="177.4" y="84.1">R2</text>
<text x="191.5" y="84.2">D1</text>
<text x="201.3" y="84.4">D2</text>
<text x="207.3" y="88">D15</text>
<text x="216.1" y="88.2">D16</text>
<text x="232.9" y="88.2">D27</text>
<text x="242.5" y="88.5">D28</text>
<text x="167.6" y="94">200Ohms-±1%-1_8W-0805</text>
<text x="177.4" y="91.7">R3</text>
<text x="191.5" y="91.8">D3</text>
<text x="201.3" y="92">D4</text>
<text x="207" y="90.3">BLUE_LEDBLUE_LED</text>
<text x="211.4" y="95.3">D17</text>
<text x="220.7" y="95.8">D18</text>
<text x="232.7" y="90.5">BLUE_LED BLUE_LED</text>
<text x="238.5" y="95.9">D29</text>
<text x="105.9" y="101">NRST</text>
<text x="121.8" y="101">PA0</text>
<text x="167.6" y="101.6">200Ohms-±1%-1_8W-0805</text>
<text x="177.4" y="99.3">R4</text>
<text x="191.3" y="101.7">BLUE_LED BLUE_LED</text>
<text x="191.5" y="99.4">D5</text>
<text x="201.3" y="99.6">D6</text>
<text x="220.4" y="98.1">BLUE_LED</text>
<text x="238.3" y="98.2">BLUE_LEDBLUE_LED</text>
<text x="247.4" y="96.1">D30</text>
<text x="54.6" y="107.7">Y2</text>
<text x="105.9" y="106">BOOT0</text>
<text x="116.2" y="102" transform="rotate(-90 116.2 102)">VDD</text>
<text x="118.7" y="103.3" transform="rotate(-90 118.7 103.3)">VDDA</text>
<text x="121.8" y="103.5">PA1</text>
<text x="121.8" y="106">PA2</text>
<text x="177.7" y="106.9">R5</text>
<text x="191.5" y="107">D7</text>
<text x="201.3" y="107.3">D8</text>
<text x="214.9" y="105.5">BLUE_LED BLUE_LED</text>
<text x="215.2" y="103.2">D19</text>
<text x="224.5" y="103.2">D20</text>
<text x="244.1" y="106">BLUE_LEDBLUE_LED</text>
<text x="244.4" y="103.7">D31</text>
<text x="55.9" y="110">12mhz-Crystal_GND24</text>
<text x="121.8" y="111.1">PA4</text>
<text x="121.8" y="113.7">PA5</text>
<text x="121.8" y="108.6">PA3</text>
<text x="167.9" y="109.2">200Ohms-±1%-1_8W-0805</text>
<text x="191.3" y="109.3">BLUE_LED BLUE_LED</text>
<text x="40.3" y="116.1">C21</text>
<text x="42" y="118.4">12pF-50V-0402</text>
<text x="62.1" y="115.6">C22</text>
<text x="63.8" y="117.9">12pF-50V-0402</text>
<text x="121.8" y="116.2">PA6</text>
<text x="121.8" y="118.7">PA7</text>
<text x="168.1" y="116.9">200Ohms-±1%-1_8W-0805</text>
<text x="178" y="114.5">R6</text>
<text x="191.3" y="117">BLUE_LED BLUE_LED</text>
<text x="191.5" y="114.6">D9</text>
<text x="201.4" y="114.9">D10</text>
<text x="219.5" y="114.2">BLUE_LEDBLUE_LED</text>
<text x="249.4" y="114.2">BLUE_LEDBLUE_LED</text>
<text x="255.3" y="119.5">D35</text>
<text x="263.6" y="119.7">D36</text>
<text x="89.6" y="120.3">R9</text>
<text x="92.3" y="122.6">4.7KOhms-±1%-1_10W-0603</text>
<text x="103.7" y="122.9">3</text>
<text x="105.9" y="121.3">PF0</text>
<text x="105.9" y="123.8">PF1</text>
<text x="120.8" y="123.8">PA10</text>
<text x="121.8" y="121.3">PA9</text>
<text x="168.7" y="124.5">200Ohms-±1%-1_8W-0805 BLUE_LED BLUE_LED</text>
<text x="178.5" y="122.2">R7</text>
<text x="191.5" y="122.3">D11</text>
<text x="201.4" y="122.5">D12</text>
<text x="223.3" y="121.8">BLUE_LED</text>
<text x="225.6" y="122">D24</text>
<text x="255" y="121.8">BLUE_LEDBLUE_LED</text>
<text x="105.9" y="128.9">PB1</text>
<text x="116.2" y="130.3" transform="rotate(-90 116.2 130.3)">VSS</text>
<text x="120.8" y="126.4">PA13</text>
<text x="120.8" y="128.9">PA14</text>
<text x="178.7" y="129.8">R8</text>
<text x="191.5" y="129.9">D13</text>
<text x="201.4" y="130.1">D14</text>
<text x="230.1" y="126.6">D25</text>
<text x="237.7" y="129.1">BLUE_LED</text>
<text x="238" y="126.8">D26</text>
<text x="168.9" y="132.1">200Ohms-±1%-1_8W-0805 BLUE_LED BLUE_LED</text>
<text x="35.5" y="143.6">QMA7981</text>
<text x="37.4" y="141.3">IMU1</text>
<text x="108.6" y="138.6">STM32F030F4P6</text>
<text x="30.7" y="148.6">GNDIO</text>
<text x="30.7" y="151.1">GND</text>
<text x="43.8" y="153.7">RSV1</text>
<text x="30.7" y="156.8">VDDIO</text>
<text x="30.7" y="159.4">VDD</text>
<text x="42.6" y="156.8">RESV2</text>
<text x="30.7" y="165.1">SENB</text>
<text x="44.6" y="163.8">INT1</text>
<text x="44.6" y="167">INT2</text>
<text x="30.7" y="170.2">SCL</text>
<text x="30.7" y="172.7">SDX</text>
<text x="30.7" y="175.9">AD0</text>
</g>
<g font-size="1.8" fill="#0000c2">
<text x="140.7" y="52.1">MCU-BOOT - CTS should be LOW. Set HIGH to program via serial.</text>
<text x="26.2" y="194.3">0x12H / 0010010</text>
</g>
<g font-size="1.8" fill="#008400">
<text x="105.4" y="65.1">12mhz-Crystal_GND24</text>
<text x="253.2" y="104">D32</text>
<text x="219.7" y="111.9">D21</text>
<text x="228.1" y="112.1">D22</text>
<text x="249.7" y="111.9">D33</text>
<text x="258.3" y="111.8">D34</text>
<text x="219.8" y="119.7">BLUE_LED</text>
<text x="223.5" y="119.5">D23</text>
<text x="27.5" y="169.3">12</text>
</g>
</svg>
